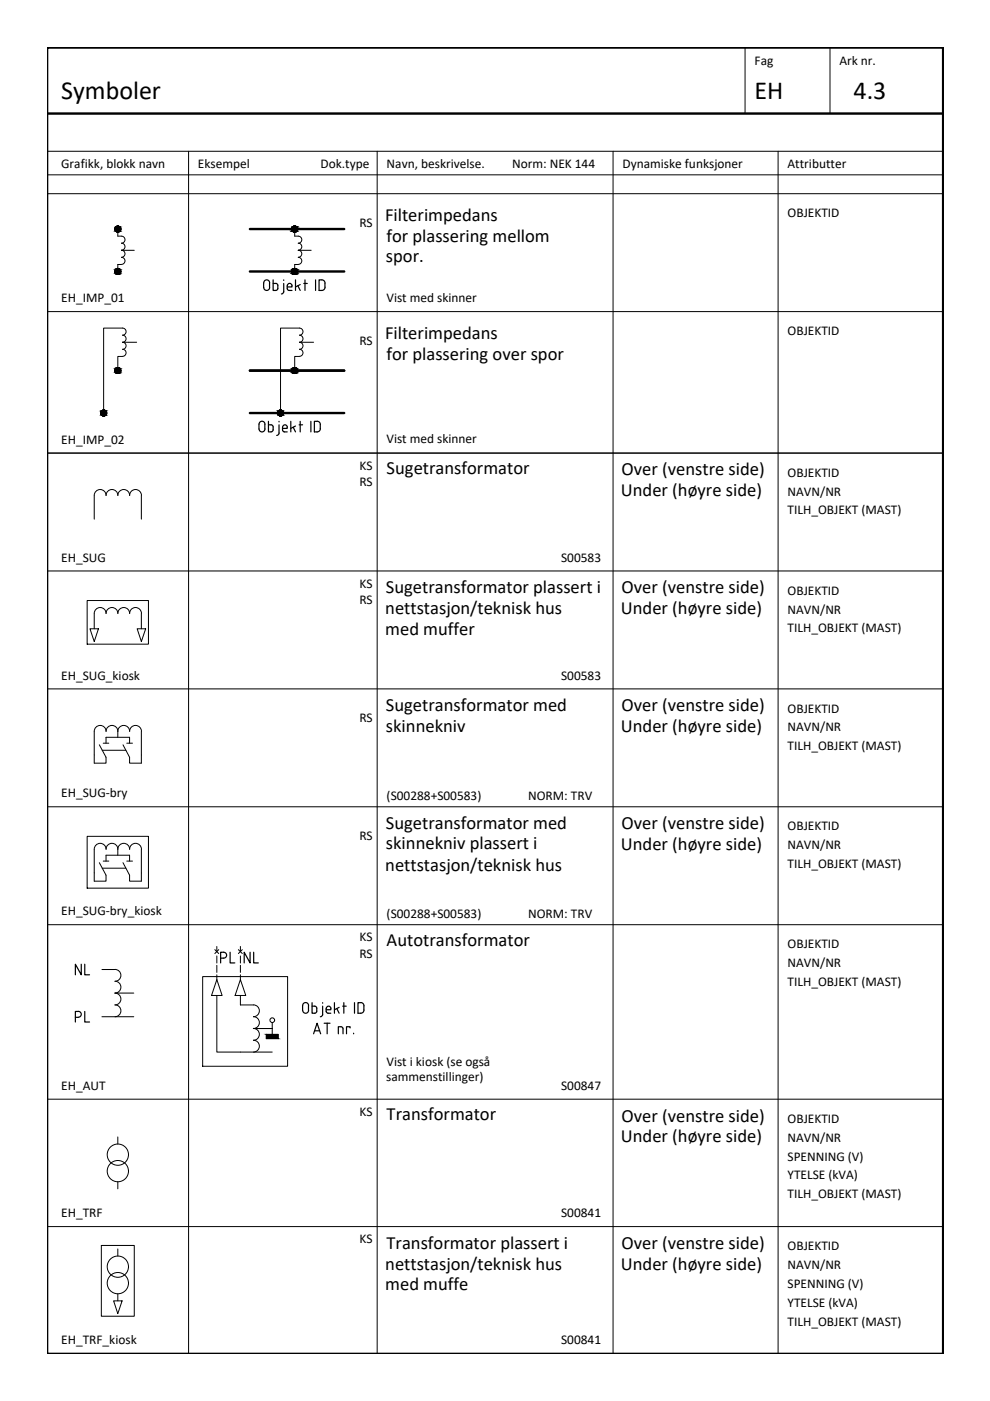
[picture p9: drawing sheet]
<svg xmlns="http://www.w3.org/2000/svg" width="210mm" height="297mm" viewBox="0 0 210 297" stroke-linecap="round" stroke-linejoin="round" font-family="sans-serif">
<g fill="none" stroke="#000" stroke-width=".21">
<path d="M158 10.1v14M176 10.1v14M10 37.1h189.9M10 32.1h189.9M40 32.1v254.9M80 32.1v254.9M130 32.1v254.9M165 32.1v254.9M10 41.1h189.9M25 48.6v1.5h.7a.75 .75 0 0 1 .8 .7 .75 .75 0 0 1-.8 .8M25.7 53.1h2.8M25.7 51.5a.75 .75 0 0 1 .8 .8 .75 .75 0 0 1-.8 .8"/>
<path d="M25.7 53.1a.75 .75 0 0 1 .8 .7 .75 .75 0 0 1-.8 .8 .75 .75 0 0 1 .8 .7 .75 .75 0 0 1-.8 .8h-.7v1.5M62.5 48.6v1.5h.7a.75 .75 0 0 1 .8 .7 .75 .75 0 0 1-.8 .8M63.2 53.1h2.8M63.2 51.5a.75 .75 0 0 1 .8 .8 .75 .75 0 0 1-.8 .8M63.2 53.1a.75 .75 0 0 1 .8 .7 .75 .75 0 0 1-.8 .8 .75 .75 0 0 1 .8 .7 .75 .75 0 0 1-.8 .8h-.7v1.5M10 66.1h189.9M26 75.6h-1v3M26 72.6h3M26 72.6a.75 .75 0 0 0 .7-.8 .75 .75 0 0 0-.7-.7 .75 .75 0 0 0 .7-.8 .75 .75 0 0 0-.7-.7h-4v18M26 72.6a.75 .75 0 0 1 .7 .7 .75 .75 0 0 1-.7 .8 .74 .74 0 0 1 .7 .7 .74 .74 0 0 1-.7 .8M63.5 75.6h-1v3M63.5 72.6h3"/>
<path d="M63.5 72.6a.75 .75 0 0 0 .7-.8 .75 .75 0 0 0-.7-.7 .75 .75 0 0 0 .7-.8 .75 .75 0 0 0-.7-.7h-4v18M63.5 72.6a.75 .75 0 0 1 .7 .7 .75 .75 0 0 1-.7 .8 .74 .74 0 0 1 .7 .7 .74 .74 0 0 1-.7 .8M10 96.1h189.9M25 105a1.26 1.26 0 0 1 1.2-1.2 1.26 1.26 0 0 1 1.3 1.2M25 105a1.25 1.25 0 0 0-1.3-1.2 1.25 1.25 0 0 0-1.2 1.2 1.26 1.26 0 0 0-1.3-1.2 1.26 1.26 0 0 0-1.2 1.2v5.1M27.5 105a1.26 1.26 0 0 1 1.2-1.2 1.26 1.26 0 0 1 1.3 1.2M30 105.1v5M10 121.1h189.9M18.5 127.3h13v9.3h-13zM19.1 133.3h1.8l-.9 2.7zM25 130.1a1.26 1.26 0 0 1 1.2-1.3 1.26 1.26 0 0 1 1.3 1.3M25 130.1a1.25 1.25 0 0 0-1.3-1.3 1.25 1.25 0 0 0-1.2 1.3 1.26 1.26 0 0 0-1.3-1.3 1.26 1.26 0 0 0-1.2 1.3v3.2"/>
<path d="M27.5 130.1a1.26 1.26 0 0 1 1.2-1.3 1.26 1.26 0 0 1 1.3 1.3M29.1 133.3h1.8l-.9 2.7zM30 130.1v3.2M10 146.1h189.9M20 155.1a1.26 1.26 0 0 1 1.2-1.3 1.26 1.26 0 0 1 1.3 1.3 1.25 1.25 0 0 1 1.2-1.3 1.25 1.25 0 0 1 1.3 1.3M20 155.1v6.7h2.5v-1.2l-1.4-2.7M21.7 159.1h5M21.9 157.6h1.2M22.5 157.6v-1.3h5v1.3M25 155.1a1.26 1.26 0 0 1 1.2-1.3 1.26 1.26 0 0 1 1.3 1.3M25 155.1v1.2M26.9 157.6h1.2"/>
<path d="M27.5 155.1a1.26 1.26 0 0 1 1.2-1.3 1.26 1.26 0 0 1 1.3 1.3M30 155.1v6.7h-2.5v-1.2l-1.4-2.7M10 171.1h189.9M18.5 177.3h13v11h-13zM10 196.1h189.9M21.7 184.1h5M21.9 182.6h1.2M22.5 182.6v-1.3h5v1.3M25 180.1a1.25 1.25 0 0 0-1.3-1.3 1.25 1.25 0 0 0-1.2 1.3 1.26 1.26 0 0 0-1.3-1.3 1.26 1.26 0 0 0-1.2 1.3v6.7h2.5v-1.2l-1.4-2.7M26.9 182.6h1.2M27.5 180.1a1.26 1.26 0 0 1 1.2-1.3 1.26 1.26 0 0 1 1.3 1.3M27.5 180.1a1.26 1.26 0 0 0-1.3-1.3 1.26 1.26 0 0 0-1.2 1.3v1.2"/>
<path d="M30 180.1v6.7h-2.5v-1.2l-1.4-2.7M21.6 205.6l2.8-.1a1.25 1.25 0 0 1 1.2 1.3 1.25 1.25 0 0 1-1.2 1.2 1.26 1.26 0 0 1 1.2 1.3 1.26 1.26 0 0 1-1.2 1.3M21.6 215.6h6.8M24.4 210.6h4M24.4 210.6a1.26 1.26 0 0 1 1.2 1.2 1.26 1.26 0 0 1-1.2 1.3M24.4 213a1.26 1.26 0 0 1 1.2 1.3 1.26 1.26 0 0 1-1.2 1.3M43 207.1h18v19h-18zM46 207.7l1.1 3.4h-2.2zM46 211.1v12h11.7M46 206.7v1M51 207.7l1.1 3.4h-2.3zM51 206.7v1"/>
<path d="M51 211.1v2h2.7M53.7 218.1h4M53.7 215.5a1.25 1.25 0 0 1 1.3 1.3 1.25 1.25 0 0 1-1.3 1.2 1.26 1.26 0 0 1 1.3 1.3 1.26 1.26 0 0 1-1.3 1.3 1.25 1.25 0 0 1 1.3 1.2 1.25 1.25 0 0 1-1.3 1.3M53.7 213a1.26 1.26 0 0 1 1.3 1.3 1.26 1.26 0 0 1-1.3 1.3M56.5 219.3h2.5v.9h-2.5zM57.7 216.8v2.5M10 233.1h189.9M25 241.1v1.5M25 250.6v1.5M10 260.1h189.9M21.5 264.1h7v15h-7zM24.1 275.8h1.8l-.9 2.7z"/>
<path d="M25 264.8v1.5M25 274.3v1.5"/>
<circle cx="25" cy="48.6" r=".62"/>
<circle cx="25" cy="57.5" r=".62"/>
<circle cx="62.5" cy="48.6" r=".62"/>
<circle cx="62.5" cy="57.5" r=".62"/>
<circle cx="25" cy="78.6" r=".62"/>
<circle cx="62.5" cy="78.6" r=".62"/>
<circle cx="22" cy="87.6" r=".62"/>
<circle cx="59.5" cy="87.6" r=".62"/>
<circle cx="57.7" cy="216.3" r=".5"/>
<circle cx="25" cy="248.3" r="2.25"/>
<circle cx="25" cy="244.8" r="2.25"/>
<circle cx="25" cy="268.6" r="2.25"/>
<circle cx="25" cy="272.1" r="2.25"/>
</g>
<path d="M10 10.1h190v276.9h-190zM10 24.1h189.9M53 57.6h20M53 48.6h20M53 78.6h20M53 87.6h20" fill="none" stroke="#000" stroke-width=".51"/>
<g fill="#000" stroke="#000" stroke-width=".21">
<path d="M24.8 49.2h.3zM24.8 58.2h.3zM24.9 47.9h.1zM24.9 56.9h.1zM62.3 49.2h.3zM62.3 58.2h.3zM62.4 47.9h.1zM62.4 56.9h.1zM24.8 79.2h.3zM24.9 77.9h.1zM62.3 79.2h.3zM62.4 77.9h.1z"/>
<path d="M21.8 88.2h.3zM21.9 87h.2zM59.4 88.2h.2zM59.4 87h.1z"/>
<path d="M24.8 49.2h.2zM24.9 49.2h.1z"/>
<path d="M24.8 58.2h.2zM24.9 58.2h.1z"/>
<path d="M24.9 47.9l.2 .1zM24.8 48h.3z"/>
<path d="M24.9 56.9l.2 .1zM24.8 57h.3z"/>
<path d="M24.8 48h.4zM24.8 48h.4z"/>
<path d="M24.8 57h.4zM24.8 57h.4z"/>
<path d="M24.8 48h.4zM24.7 48h.5z"/>
<path d="M24.8 49.2h.4zM24.8 49.2h.3z"/>
<path d="M24.8 57h.4zM24.7 57h.5z"/>
<path d="M24.8 58.2h.4zM24.8 58.2h.3z"/>
<path d="M24.7 48h.6zM24.7 48h.6z"/>
<path d="M24.7 49.1h.5zM24.7 49.1l.5 .1z"/>
<path d="M24.7 57h.6zM24.7 57h.6z"/>
<path d="M24.7 58.1h.5zM24.7 58.1l.5 .1z"/>
<path d="M24.7 48l.6 .1zM24.6 48.1h.7z"/>
<path d="M24.7 49.1h.6zM24.7 49.1h.5z"/>
<path d="M24.7 57l.6 .1zM24.6 57.1h.7z"/>
<path d="M24.7 58.1h.6zM24.7 58.1h.5z"/>
<path d="M24.6 48.1h.8zM24.6 48.1h.8z"/>
<path d="M24.6 49.1h.7zM24.6 49.1h.7z"/>
<path d="M24.6 57.1h.8zM24.6 57.1h.8z"/>
<path d="M24.6 58.1h.7zM24.6 58.1h.7z"/>
<path d="M24.6 48.1h.8zM24.6 48.1h.8z"/>
<path d="M24.6 49.1h.8zM24.6 49.1h.7z"/>
<path d="M24.6 57.1h.8zM24.5 57.1h.9z"/>
<path d="M24.6 58h.8zM24.6 58l.7 .1z"/>
<path d="M24.5 48.1l1 .1zM24.5 48.2h1z"/>
<path d="M24.5 49h.9zM24.5 49l.9 .1z"/>
<path d="M24.5 57.1l1 .1zM24.5 57.2h1z"/>
<path d="M24.5 58h.9zM24.5 58h.9z"/>
<path d="M24.5 48.2h1zM24.5 48.2h1z"/>
<path d="M24.5 49h1zM24.5 49h.9z"/>
<path d="M24.5 57.2h1zM24.5 57.2h1z"/>
<path d="M24.5 58h1zM24.5 58h.9z"/>
<path d="M24.4 48.2l1.1 .1zM24.4 48.2l1.1 .1z"/>
<path d="M24.4 48.9h1.1zM24.4 48.9l1.1 .1z"/>
<path d="M24.4 57.2l1.1 .1zM24.4 57.2l1.1 .1z"/>
<path d="M24.4 57.9h1.1zM24.4 57.9l1.1 .1z"/>
<path d="M24.4 48.3h1.2zM24.4 48.3h1.2z"/>
<path d="M24.4 48.9h1.1zM24.4 48.9h1.1z"/>
<path d="M24.4 57.3h1.2zM24.4 57.3h1.2z"/>
<path d="M24.4 57.9h1.1zM24.4 57.9h1.1z"/>
<path d="M24.4 48.3l1.2 .1zM24.4 48.3l1.2 .1z"/>
<path d="M24.4 48.4l1.2 .1zM24.4 48.4l1.2 .1z"/>
<path d="M24.4 48.8h1.2zM24.4 48.8h1.2z"/>
<path d="M24.4 48.8h1.2zM24.4 48.8l1.1 .1z"/>
<path d="M24.4 57.3l1.2 .1zM24.4 57.3l1.2 .1z"/>
<path d="M24.4 57.4l1.2 .1zM24.4 57.4l1.2 .1z"/>
<path d="M24.4 57.7l1.2 .1zM24.4 57.7l1.2 .1z"/>
<path d="M24.4 57.8h1.2zM24.4 57.8l1.1 .1z"/>
<path d="M24.4 48.5h1.2zM24.4 48.5h1.2z"/>
<path d="M24.4 48.5l1.2 .1zM24.4 48.5l1.2 .1z"/>
<path d="M24.4 48.6l1.2 .1zM24.4 48.6l1.2 .1z"/>
<path d="M24.4 48.7h1.2zM24.4 48.7l1.2 .1z"/>
<path d="M24.4 57.5h1.2zM24.4 57.5h1.2z"/>
<path d="M24.4 57.5l1.2 .1zM24.4 57.5l1.2 .1z"/>
<path d="M24.4 57.6l1.2 .1zM24.4 57.6l1.2 .1z"/>
<path d="M24.4 57.7h1.2zM24.4 57.7h1.2z"/>
<path d="M24.4 48.6h1.2zM24.4 48.6h1.2z"/>
<path d="M24.4 57.6h1.2zM24.4 57.6h1.2z"/>
<path d="M62.3 49.2h.2zM62.4 49.2h.1z"/>
<path d="M62.3 58.2h.2zM62.4 58.2h.1z"/>
<path d="M62.3 49.2h.2zM62.4 49.2h.1z"/>
<path d="M62.3 58.2h.2zM62.4 58.2h.1z"/>
<path d="M62.4 47.9l.2 .1zM62.3 48h.3z"/>
<path d="M62.4 56.9l.2 .1zM62.3 57h.3z"/>
<path d="M62.4 47.9l.2 .1zM62.3 48h.3z"/>
<path d="M62.4 56.9l.2 .1zM62.3 57h.3z"/>
<path d="M62.3 48h.4zM62.3 48h.4z"/>
<path d="M62.3 57h.4zM62.3 57h.4z"/>
<path d="M62.3 48h.4zM62.3 48h.4z"/>
<path d="M62.3 57h.4zM62.3 57h.4z"/>
<path d="M62.3 48h.4zM62.2 48h.5z"/>
<path d="M62.3 49.2h.4zM62.3 49.2h.3z"/>
<path d="M62.3 57h.4zM62.2 57h.5z"/>
<path d="M62.3 58.2h.4zM62.3 58.2h.3z"/>
<path d="M62.3 48h.4zM62.2 48h.5z"/>
<path d="M62.3 49.2h.4zM62.3 49.2h.3z"/>
<path d="M62.3 57h.4zM62.2 57h.5z"/>
<path d="M62.3 58.2h.4zM62.3 58.2h.3z"/>
<path d="M62.2 48h.6zM62.2 48h.6z"/>
<path d="M62.2 49.1h.5zM62.2 49.1l.5 .1z"/>
<path d="M62.2 57h.6zM62.2 57h.6z"/>
<path d="M62.2 58.1h.5zM62.2 58.1l.5 .1z"/>
<path d="M62.2 48h.6zM62.2 48h.6z"/>
<path d="M62.2 49.1h.5zM62.2 49.1l.5 .1z"/>
<path d="M62.2 57h.6zM62.2 57h.6z"/>
<path d="M62.2 58.1h.5zM62.2 58.1l.5 .1z"/>
<path d="M62.2 48l.6 .1zM62.1 48.1h.7z"/>
<path d="M62.2 49.1h.6zM62.2 49.1h.5z"/>
<path d="M62.2 57l.6 .1zM62.1 57.1h.7z"/>
<path d="M62.2 58.1h.6zM62.2 58.1h.5z"/>
<path d="M62.2 48l.6 .1zM62.1 48.1h.7z"/>
<path d="M62.2 49.1h.6zM62.2 49.1h.5z"/>
<path d="M62.2 57l.6 .1zM62.1 57.1h.7z"/>
<path d="M62.2 58.1h.6zM62.2 58.1h.5z"/>
<path d="M62.1 48.1h.8zM62.1 48.1h.8z"/>
<path d="M62.1 49.1h.7zM62.1 49.1h.7z"/>
<path d="M62.1 57.1h.8zM62.1 57.1h.8z"/>
<path d="M62.1 58.1h.7zM62.1 58.1h.7z"/>
<path d="M62.1 48.1h.8zM62.1 48.1h.8z"/>
<path d="M62.1 49.1h.7zM62.1 49.1h.7z"/>
<path d="M62.1 57.1h.8zM62.1 57.1h.8z"/>
<path d="M62.1 58.1h.7zM62.1 58.1h.7z"/>
<path d="M62.1 48.1h.8zM62.1 48.1h.8z"/>
<path d="M62.1 49.1h.8zM62.1 49.1h.7z"/>
<path d="M62.1 57.1h.8zM62.1 57.1h.8z"/>
<path d="M62.1 58h.8zM62.1 58l.7 .1z"/>
<path d="M62.1 48.1h.8zM62.1 48.1h.8z"/>
<path d="M62.1 49.1h.8zM62.1 49.1h.7z"/>
<path d="M62.1 57.1h.8zM62.1 57.1h.8z"/>
<path d="M62.1 58h.8zM62.1 58l.7 .1z"/>
<path d="M62 48.1l1 .1zM62 48.2h1z"/>
<path d="M62 49h.9zM62 49l.9 .1z"/>
<path d="M62 57.1l1 .1zM62 57.2h1z"/>
<path d="M62 58h.9zM62 58h.9z"/>
<path d="M62 48.1l1 .1zM62 48.2h1z"/>
<path d="M62 49h.9zM62 49l.9 .1z"/>
<path d="M62 57.1l1 .1zM62 57.2h1z"/>
<path d="M62 58h.9zM62 58h.9z"/>
<path d="M62 48.2h1zM62 48.2h1z"/>
<path d="M62 49h1zM62 49h.9z"/>
<path d="M62 57.2h1zM62 57.2h1z"/>
<path d="M62 58h1zM62 58h.9z"/>
<path d="M62 48.2h1zM62 48.2h1z"/>
<path d="M62 49h1zM62 49h.9z"/>
<path d="M62 57.2h1zM62 57.2h1z"/>
<path d="M62 58h1zM62 58h.9z"/>
<path d="M62 48.2l1 .1zM62 48.2l1 .1z"/>
<path d="M62 48.9h1zM62 48.9l1 .1z"/>
<path d="M62 57.2l1 .1zM62 57.2l1 .1z"/>
<path d="M62 57.9h1zM62 57.9l1 .1z"/>
<path d="M62 48.2l1 .1zM62 48.2l1 .1z"/>
<path d="M62 48.9h1zM62 48.9l1 .1z"/>
<path d="M62 57.2l1 .1zM62 57.2l1 .1z"/>
<path d="M62 57.9h1zM62 57.9l1 .1z"/>
<path d="M61.9 48.3h1.2zM61.9 48.3h1.2z"/>
<path d="M61.9 48.9h1.1zM61.9 48.9h1.1z"/>
<path d="M61.9 57.3h1.2zM61.9 57.3h1.2z"/>
<path d="M61.9 57.9h1.1zM61.9 57.9h1.1z"/>
<path d="M61.9 48.3h1.2zM61.9 48.3h1.2z"/>
<path d="M61.9 48.9h1.1zM61.9 48.9h1.1z"/>
<path d="M61.9 57.3h1.2zM61.9 57.3h1.2z"/>
<path d="M61.9 57.9h1.1zM61.9 57.9h1.1z"/>
<path d="M61.9 48.3l1.2 .1zM61.9 48.3l1.2 .1z"/>
<path d="M61.9 48.8h1.2zM61.9 48.8l1.1 .1z"/>
<path d="M61.9 57.3l1.2 .1zM61.9 57.3l1.2 .1z"/>
<path d="M61.9 57.8h1.2zM61.9 57.8l1.1 .1z"/>
<path d="M61.9 48.3l1.2 .1zM61.9 48.3l1.2 .1z"/>
<path d="M61.9 48.8h1.2zM61.9 48.8l1.1 .1z"/>
<path d="M61.9 57.3l1.2 .1zM61.9 57.3l1.2 .1z"/>
<path d="M61.9 57.8h1.2zM61.9 57.8l1.1 .1z"/>
<path d="M61.9 48.4l1.2 .1zM61.9 48.4l1.2 .1z"/>
<path d="M61.9 48.8h1.2zM61.9 48.8h1.2z"/>
<path d="M61.9 57.4l1.2 .1zM61.9 57.4l1.2 .1z"/>
<path d="M61.9 57.7h1.2zM61.9 57.7l1.2 .1z"/>
<path d="M61.9 48.4l1.2 .1zM61.9 48.4l1.2 .1z"/>
<path d="M61.9 48.8h1.2zM61.9 48.8h1.2z"/>
<path d="M61.9 57.4l1.2 .1zM61.9 57.4l1.2 .1z"/>
<path d="M61.9 57.7h1.2zM61.9 57.7l1.2 .1z"/>
<path d="M61.9 48.5h1.2zM61.9 48.5h1.2z"/>
<path d="M61.8 48.5l1.3 .1zM61.8 48.5l1.3 .1z"/>
<path d="M61.8 48.6h1.3zM61.8 48.6h1.3z"/>
<path d="M61.8 48.6l1.3 .1zM61.8 48.6l1.3 .1z"/>
<path d="M61.9 48.7h1.2zM61.9 48.7l1.2 .1z"/>
<path d="M61.9 57.5h1.2zM61.9 57.5h1.2z"/>
<path d="M61.8 57.5l1.3 .1zM61.8 57.5l1.3 .1z"/>
<path d="M61.8 57.6h1.3zM61.8 57.6h1.3z"/>
<path d="M61.8 57.6l1.3 .1zM61.8 57.6l1.3 .1z"/>
<path d="M61.9 57.7h1.2zM61.9 57.7h1.2z"/>
<path d="M61.9 48.5h1.2zM61.9 48.5h1.2z"/>
<path d="M61.8 48.5l1.3 .1zM61.8 48.5l1.3 .1z"/>
<path d="M61.8 48.6h1.3zM61.8 48.6h1.3z"/>
<path d="M61.8 48.6l1.3 .1zM61.8 48.6l1.3 .1z"/>
<path d="M61.9 48.7h1.2zM61.9 48.7l1.2 .1z"/>
<path d="M61.9 57.5h1.2zM61.9 57.5h1.2z"/>
<path d="M61.8 57.5l1.3 .1zM61.8 57.5l1.3 .1z"/>
<path d="M61.8 57.6h1.3zM61.8 57.6h1.3z"/>
<path d="M61.8 57.6l1.3 .1zM61.8 57.6l1.3 .1z"/>
<path d="M61.9 57.7h1.2zM61.9 57.7h1.2z"/>
<path d="M24.8 79.2h.2zM24.9 79.2h.1z"/>
<path d="M24.9 77.9l.2 .1zM24.8 78h.3z"/>
<path d="M24.8 78h.4zM24.8 78h.4z"/>
<path d="M24.8 78h.4zM24.7 78h.5z"/>
<path d="M24.8 79.1h.4zM24.8 79.1l.3 .1z"/>
<path d="M24.7 78h.6zM24.7 78h.6z"/>
<path d="M24.7 79.1h.5zM24.7 79.1h.5z"/>
<path d="M24.7 78l.6 .1zM24.7 78l.6 .1z"/>
<path d="M24.7 79.1h.6zM24.7 79.1h.5z"/>
<path d="M24.6 78.1h.8zM24.6 78.1h.8z"/>
<path d="M24.6 79.1h.7zM24.6 79.1h.7z"/>
<path d="M24.6 78.1h.8zM24.5 78.1h.9z"/>
<path d="M24.6 79h.8zM24.6 79l.7 .1z"/>
<path d="M24.5 78.1l1 .1zM24.5 78.1l1 .1z"/>
<path d="M24.5 79h.9zM24.5 79h.9z"/>
<path d="M24.5 78.2h1zM24.5 78.2h1z"/>
<path d="M24.5 79h1zM24.5 79h.9z"/>
<path d="M24.4 78.2l1.1 .1zM24.4 78.2l1.1 .1z"/>
<path d="M24.4 78.9h1.1zM24.4 78.9l1.1 .1z"/>
<path d="M24.4 78.3h1.2zM24.4 78.3h1.2z"/>
<path d="M24.4 78.9h1.1zM24.4 78.9h1.1z"/>
<path d="M24.4 78.3l1.2 .1zM24.4 78.3l1.2 .1z"/>
<path d="M24.4 78.4l1.2 .1zM24.4 78.4l1.2 .1z"/>
<path d="M24.4 78.7l1.2 .1zM24.4 78.7l1.2 .1z"/>
<path d="M24.4 78.8h1.2zM24.4 78.8l1.1 .1z"/>
<path d="M24.4 78.5h1.2zM24.4 78.5h1.2z"/>
<path d="M24.4 78.5l1.2 .1zM24.4 78.5l1.2 .1z"/>
<path d="M24.4 78.6l1.2 .1zM24.4 78.6l1.2 .1z"/>
<path d="M24.4 78.7h1.2zM24.4 78.7h1.2z"/>
<path d="M24.4 78.6h1.2zM24.4 78.6h1.2z"/>
<path d="M62.3 79.2h.2zM62.4 79.2h.1z"/>
<path d="M62.4 77.9l.2 .1zM62.3 78h.3z"/>
<path d="M62.3 78h.4zM62.3 78h.4z"/>
<path d="M62.3 78h.4zM62.2 78h.5z"/>
<path d="M62.3 79.1h.4zM62.3 79.1l.3 .1z"/>
<path d="M62.2 78h.6zM62.2 78h.6z"/>
<path d="M62.2 79.1h.5zM62.2 79.1h.5z"/>
<path d="M62.2 78l.6 .1zM62.2 78l.6 .1z"/>
<path d="M62.2 79.1h.6zM62.2 79.1h.5z"/>
<path d="M62.1 78.1h.8zM62.1 78.1h.8z"/>
<path d="M62.1 79.1h.7zM62.1 79.1h.7z"/>
<path d="M62.1 78.1h.8zM62.1 78.1h.8z"/>
<path d="M62.1 79h.8zM62.1 79l.7 .1z"/>
<path d="M62 78.1l1 .1zM62 78.1l1 .1z"/>
<path d="M62 79h.9zM62 79h.9z"/>
<path d="M62 78.2h1zM62 78.2h1z"/>
<path d="M62 79h1zM62 79h.9z"/>
<path d="M62 78.2l1 .1zM62 78.2l1 .1z"/>
<path d="M62 78.9h1zM62 78.9l1 .1z"/>
<path d="M61.9 78.3h1.2zM61.9 78.3h1.2z"/>
<path d="M61.9 78.9h1.1zM61.9 78.9h1.1z"/>
<path d="M61.9 78.3l1.2 .1zM61.9 78.3l1.2 .1z"/>
<path d="M61.9 78.8h1.2zM61.9 78.8l1.1 .1z"/>
<path d="M61.9 78.4l1.2 .1zM61.9 78.4l1.2 .1z"/>
<path d="M61.9 78.7h1.2zM61.9 78.7l1.2 .1z"/>
<path d="M61.9 78.5h1.2zM61.9 78.5h1.2z"/>
<path d="M61.8 78.5l1.3 .1zM61.8 78.5l1.3 .1z"/>
<path d="M61.8 78.6h1.3zM61.8 78.6h1.3z"/>
<path d="M61.8 78.6l1.3 .1zM61.8 78.6l1.3 .1z"/>
<path d="M61.9 78.7h1.2zM61.9 78.7h1.2z"/>
<path d="M21.8 88.2h.3zM21.9 88.2h.2z"/>
<path d="M21.9 87h.2zM21.8 87h.3z"/>
<path d="M21.8 87h.4zM21.8 87h.4z"/>
<path d="M21.8 87h.4zM21.7 87h.5z"/>
<path d="M21.8 88.2h.4zM21.8 88.2h.3z"/>
<path d="M21.7 87h.6zM21.7 87h.6z"/>
<path d="M21.7 88.1h.5zM21.7 88.1l.5 .1z"/>
<path d="M21.7 87l.7 .1zM21.7 87l.7 .1z"/>
<path d="M21.7 88.1h.6zM21.7 88.1h.5z"/>
<path d="M21.6 87.1h.8zM21.6 87.1h.8z"/>
<path d="M21.6 88.1h.8zM21.6 88.1h.7z"/>
<path d="M21.6 87.1h.8zM21.5 87.1h.9z"/>
<path d="M21.6 88h.8zM21.6 88l.8 .1z"/>
<path d="M21.5 87.1l1 .1zM21.5 87.2h1z"/>
<path d="M21.5 88h.9zM21.5 88h.9z"/>
<path d="M21.5 87.2h1zM21.5 87.2h1z"/>
<path d="M21.5 88h1zM21.5 88h.9z"/>
<path d="M21.5 87.2l1 .1zM21.5 87.2l1 .1z"/>
<path d="M21.5 87.9h1zM21.5 87.9l1 .1z"/>
<path d="M21.4 87.3h1.2zM21.4 87.3h1.2z"/>
<path d="M21.4 87.8h1.1zM21.4 87.8l1.1 .1z"/>
<path d="M21.4 87.3l1.2 .1zM21.4 87.3l1.2 .1z"/>
<path d="M21.4 87.8h1.2zM21.4 87.8h1.1z"/>
<path d="M21.4 87.4h1.2zM21.4 87.4h1.2z"/>
<path d="M21.4 87.4l1.2 .1zM21.4 87.4l1.2 .1z"/>
<path d="M21.4 87.7h1.2zM21.4 87.7h1.2z"/>
<path d="M21.4 87.7h1.2zM21.4 87.7l1.2 .1z"/>
<path d="M21.4 87.5l1.2 .1zM21.4 87.5l1.2 .1z"/>
<path d="M21.4 87.6h1.2zM21.4 87.6h1.2z"/>
<path d="M21.4 87.6h1.2zM21.4 87.6l1.2 .1z"/>
<path d="M59.4 88.2h.1zM59.4 88.2h.1z"/>
<path d="M59.4 87h.2zM59.4 87h.2z"/>
<path d="M59.4 87h.3zM59.3 87h.4z"/>
<path d="M59.3 87h.4zM59.2 87h.5z"/>
<path d="M59.3 88.2h.4zM59.3 88.2h.3z"/>
<path d="M59.2 87h.6zM59.2 87h.6z"/>
<path d="M59.2 88.1h.5zM59.2 88.1l.5 .1z"/>
<path d="M59.2 87l.6 .1zM59.2 87l.6 .1z"/>
<path d="M59.2 88.1h.6zM59.2 88.1h.5z"/>
<path d="M59.1 87.1h.8zM59.1 87.1h.8z"/>
<path d="M59.1 88.1h.7zM59.1 88.1h.7z"/>
<path d="M59.1 87.1h.8zM59.1 87.1h.8z"/>
<path d="M59.1 88h.8zM59.1 88l.7 .1z"/>
<path d="M59 87.1l1 .1zM59 87.1l1 .1z"/>
<path d="M59 88h.9zM59 88h.9z"/>
<path d="M59 87.2h1zM59 87.2h1z"/>
<path d="M59 88h1zM59 88h.9z"/>
<path d="M58.9 87.2l1.1 .1zM58.9 87.2l1.1 .1z"/>
<path d="M58.9 87.9h1.1zM58.9 87.9l1.1 .1z"/>
<path d="M58.9 87.3h1.1zM58.9 87.3h1.1z"/>
<path d="M58.9 87.8h1.1zM58.9 87.8l1.1 .1z"/>
<path d="M58.9 87.3l1.2 .1zM58.9 87.3l1.2 .1z"/>
<path d="M58.9 87.8h1.1zM58.9 87.8h1.1z"/>
<path d="M58.9 87.4h1.2zM58.9 87.4h1.2z"/>
<path d="M58.9 87.7h1.2zM58.9 87.7l1.1 .1z"/>
<path d="M58.9 87.4l1.2 .1zM58.9 87.4l1.2 .1z"/>
<path d="M58.9 87.5l1.2 .1zM58.9 87.5l1.2 .1z"/>
<path d="M58.9 87.6l1.2 .1zM58.9 87.6l1.2 .1z"/>
<path d="M58.9 87.7h1.2zM58.9 87.7h1.2z"/>
<path d="M58.9 87.6h1.2zM58.9 87.6h1.2z"/>
<path d="M56.5 219.3l2.5 .9v-.9zM56.5 219.3l2.5 .9h-2.5z"/>
</g>
<g fill="none" stroke="#000" stroke-width=".25">
<path d="M57.1 60v1M57.2 60a.62 .62 0 0 0-.7-.7 .62 .62 0 0 0-.6 .7v1a.64 .64 0 0 0 .6 .6 .64 .64 0 0 0 .7-.6M57.9 59.3v2.3l.8-.1a1.11 1.11 0 0 0 .1-1.2l-.3-.2M60.2 59.3v.2M62.7 59.3v2.3M64.7 59.3v2.3M66.9 59.3v2.3M57.9 60.1h.6M60.2 61.8l-.3 .5h-.2M60.2 60.1v1.7M60.9 60.8h1a.53 .53 0 0 0-.3-.7 .53 .53 0 0 0-.7 .5v.6l.2 .3 .8 .1M63.2 60.6l.4 1"/>
<path d="M63.6 60.3l-.9 .5M64.4 60.1h.8M68.9 60a.69 .69 0 0 0-.7-.7h-.6v2.3h.6a.69 .69 0 0 0 .7-.7v-.9M56.2 89.9v1.1M56.2 89.9a.62 .62 0 0 0-.6-.6 .62 .62 0 0 0-.7 .6v1.1a.64 .64 0 0 0 .6 .6 .64 .64 0 0 0 .7-.7M56.9 89.3v2.3h.6M56.9 90.1h.8l.2 .4M57.9 90.5v.8l-.4 .3M59.2 90.1v1.7l-.3 .4-.2 .1M59.2 89.3v.2M59.9 90.8h1a.52 .52 0 0 0-.3-.7 .52 .52 0 0 0-.7 .5l.1 .8 .3 .2M60.3 91.6h.6"/>
<path d="M61.7 89.3v2.3M62.2 90.6l.5 1M62.7 90.3l-1 .5M63.4 90.1h.8M63.6 89.3v2.3M65.9 89.3v2.3M66.7 89.3h.5a.65 .65 0 0 1 .7 .7v.9a.69 .69 0 0 1-.7 .7h-.5zM64.2 213.2v1M64.2 213.2a.62 .62 0 0 1 .6-.6 .62 .62 0 0 1 .6 .6v1a.61 .61 0 0 1-.6 .6 .61 .61 0 0 1-.6-.6M66.2 212.6v2.2h.7a1.11 1.11 0 0 0 .2-1.3l-.4-.2h-.5M66.5 219.2l.7-2.3 .8 2.3M66.7 218.6h1.1"/>
<path d="M68.4 213.3v1.8l-.2 .4-.3 .1M68.4 212.6v.1M68.7 216.9h1.3M69.4 216.9v2.3M70.1 213.8v.3h-.9M70.2 213.8a.51 .51 0 0 0-.5-.5 .51 .51 0 0 0-.5 .5v.6l.2 .4h.7M70.9 212.6v2.2M71.4 213.8l.5 1M71.7 219.2v-1.5h.6l.4 .2v1.3M71.9 213.6l-1 .5M72.7 213.3h.7M72.9 212.6v2.2"/>
<path d="M74.2 217.9v-.2h-.7v1.5M75 219.1v.1M75.2 212.6v2.2M76.5 212.6a.65 .65 0 0 1 .7 .7v.8a.69 .69 0 0 1-.7 .7h-.6v-2.2h.6"/>
</g>
<text font-size="5.7" x="14.8" y="218">PL</text>
<g font-size="5.5">
<text x="13" y="21.1">Symboler</text>
<text x="160" y="21.1">EH</text>
<text x="181" y="21.1">4.3</text>
</g>
<g font-size="5.3">
<text x="14.8" y="207.8">NL</text>
<text x="45.5" y="205.3">PL</text>
<text x="50.4" y="205.3">NL</text>
</g>
<g font-size="3.9">
<text x="81.6" y="47">Filterimpedans</text>
<text x="81.9" y="51.3">for plassering mellom</text>
<text x="81.8" y="55.5">spor.</text>
<text x="81.6" y="72">Filterimpedans</text>
<text x="81.9" y="76.3">for plassering over spor</text>
<text x="82" y="100.6">Sugetransformator</text>
<text x="131.8" y="100.8">Over (venstre side)</text>
<text x="131.7" y="105.2">Under (høyre side)</text>
<text x="81.8" y="125.8">Sugetransformator plassert i</text>
<text x="131.8" y="125.8">Over (venstre side)</text>
<text x="81.7" y="130.2">nettstasjon/teknisk hus</text>
<text x="131.7" y="130.2">Under (høyre side)</text>
<text x="81.7" y="134.6">med muffer</text>
<text x="81.8" y="150.8">Sugetransformator med</text>
<text x="81.8" y="155.1">skinnekniv</text>
<text x="131.7" y="155.2">Under (høyre side)</text>
<text x="131.8" y="150.8">Over (venstre side)</text>
<text x="81.8" y="175.8">Sugetransformator med</text>
<text x="131.8" y="175.8">Over (venstre side)</text>
<text x="81.7" y="184.6">nettstasjon/teknisk hus</text>
<text x="81.8" y="180.1">skinnekniv plassert i</text>
<text x="131.7" y="180.2">Under (høyre side)</text>
<text x="82" y="200.6">Autotransformator</text>
<text x="82" y="237.6">Transformator</text>
<text x="131.8" y="237.8">Over (venstre side)</text>
<text x="131.7" y="242.2">Under (høyre side)</text>
<text x="81.7" y="269.2">nettstasjon/teknisk hus</text>
<text x="82" y="264.8">Transformator plassert i</text>
<text x="131.7" y="269.2">Under (høyre side)</text>
<text x="131.8" y="264.8">Over (venstre side)</text>
<text x="81.7" y="273.6">med muffe</text>
</g>
<g font-size="2.8">
<text x="160" y="13.9">Fag</text>
<text x="178" y="13.9">Ark nr.</text>
<text x="13" y="35.6">Grafikk, blokk navn</text>
<text x="42" y="35.6">Eksempel</text>
<text x="67.9" y="35.6">Dok.type</text>
<text x="82" y="35.6">Navn, beskrivelse.</text>
<text x="108.6" y="35.6">Norm: NEK 144</text>
<text x="132" y="35.6">Dynamiske funksjoner</text>
<text x="167" y="35.6">Attributter</text>
<text x="167" y="46.1">OBJEKTID</text>
<text x="76.2" y="48.1">RS</text>
<text x="13" y="64.1">EH_IMP_01</text>
<text x="81.9" y="64">Vist med skinner</text>
<text x="167" y="71.1">OBJEKTID</text>
<text x="76.2" y="73.1">RS</text>
<text x="13" y="94.1">EH_IMP_02</text>
<text x="81.9" y="94">Vist med skinner</text>
<text x="76.2" y="99.6">KS</text>
<text x="167" y="101.1">OBJEKTID</text>
<text x="76.2" y="103.1">RS</text>
<text x="167" y="105.1">NAVN/NR</text>
<text x="167" y="109.1">TILH_OBJEKT (MAST)</text>
<text x="13" y="119.1">EH_SUG</text>
<text x="119" y="119.1">S00583</text>
<text x="76.2" y="124.6">KS</text>
<text x="76.2" y="128.1">RS</text>
<text x="167" y="126.1">OBJEKTID</text>
<text x="167" y="130.1">NAVN/NR</text>
<text x="167" y="134.1">TILH_OBJEKT (MAST)</text>
<text x="13" y="144.1">EH_SUG_kiosk</text>
<text x="119" y="144.1">S00583</text>
<text x="76.2" y="153.1">RS</text>
<text x="167" y="151.1">OBJEKTID</text>
<text x="167" y="155.1">NAVN/NR</text>
<text x="167" y="159.1">TILH_OBJEKT (MAST)</text>
<text x="13" y="169.1">EH_SUG-bry</text>
<text x="82" y="169.6">(S00288+S00583)</text>
<text x="112" y="169.6">NORM: TRV</text>
<text x="76.2" y="178.1">RS</text>
<text x="167" y="176.1">OBJEKTID</text>
<text x="167" y="180.1">NAVN/NR</text>
<text x="167" y="184.1">TILH_OBJEKT (MAST)</text>
<text x="13" y="194.1">EH_SUG-bry_kiosk</text>
<text x="82" y="194.6">(S00288+S00583)</text>
<text x="112" y="194.6">NORM: TRV</text>
<text x="76.2" y="199.6">KS</text>
<text x="76.2" y="203.1">RS</text>
<text x="167" y="201.1">OBJEKTID</text>
<text x="167" y="205.1">NAVN/NR</text>
<text x="167" y="209.1">TILH_OBJEKT (MAST)</text>
<text x="81.9" y="226">Vist i kiosk (se også</text>
<text x="13" y="231.1">EH_AUT</text>
<text x="81.9" y="229.2">sammenstillinger)</text>
<text x="119" y="231.1">S00847</text>
<text x="76.2" y="236.6">KS</text>
<text x="167" y="238.1">OBJEKTID</text>
<text x="167" y="242.1">NAVN/NR</text>
<text x="167" y="246.1">SPENNING (V)</text>
<text x="167" y="250.1">YTELSE (kVA)</text>
<text x="167" y="254.1">TILH_OBJEKT (MAST)</text>
<text x="13" y="258">EH_TRF</text>
<text x="76.2" y="263.6">KS</text>
<text x="119" y="258">S00841</text>
<text x="167" y="265.1">OBJEKTID</text>
<text x="167" y="269.1">NAVN/NR</text>
<text x="167" y="273.1">SPENNING (V)</text>
<text x="167" y="277.1">YTELSE (kVA)</text>
<text x="167" y="281.1">TILH_OBJEKT (MAST)</text>
<text x="13" y="285.1">EH_TRF_kiosk</text>
<text x="119" y="285.1">S00841</text>
</g>
</svg>
